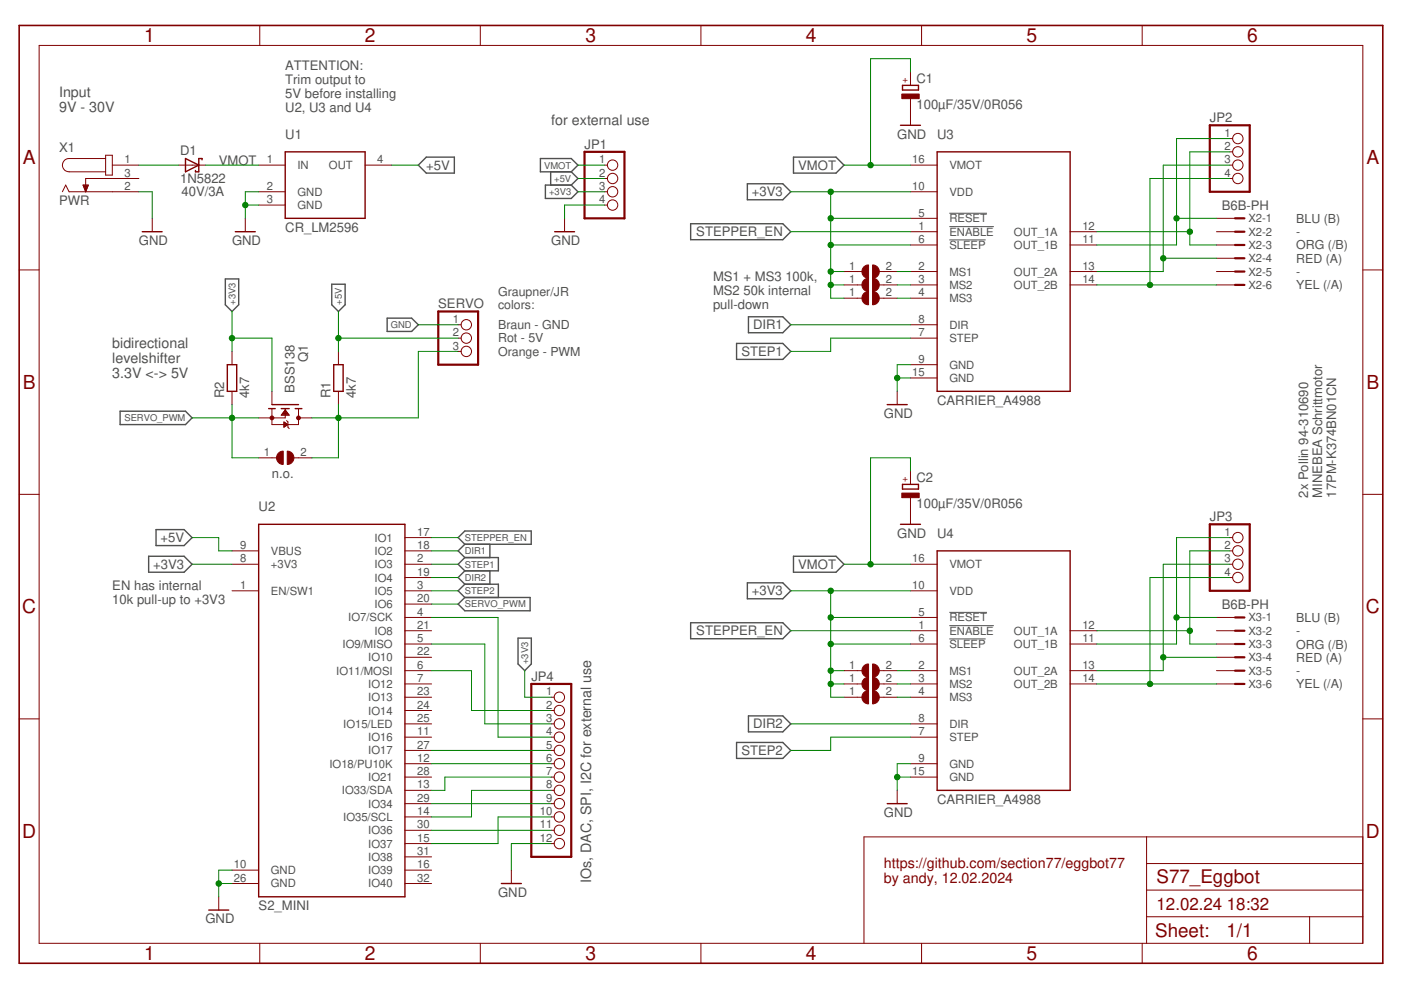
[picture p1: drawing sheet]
<svg xmlns="http://www.w3.org/2000/svg" width="297mm" height="210mm" viewBox="0 0 297 210" stroke-linecap="round" stroke-linejoin="round" font-family="sans-serif">
<path d="M201.3 48h9.4M201.3 45.2h8M201.3 50.9h7.7M201.3 132.7h9.4M201.3 129.8h8M201.3 135.5h7.7" fill="none" stroke="#505050" stroke-width=".21"/>
<g fill="none" stroke="#505050" stroke-width=".3">
<path d="M88.7 35l1.7-1.7h5.9v3.4h-5.9zM114.6 33.6h6.5l1.4 1.4-1.4 1.4h-6.5zM115.6 39.2h5.5l1.4 1.5-1.4 1.4h-5.5zM116.8 36.4v2.8M121.1 36.4l1.4 1.4-1.4 1.4M158.5 39h7.5l1.7 1.7-1.7 1.7h-7.5zM168.2 33.3h9l1.7 1.7-1.7 1.7h-9zM47.8 59.1h2.8v5.5l-1.4 1.4-1.4-1.4zM146.4 47.4h19.6l1.7 1.7-1.7 1.7h-19.6zM70.3 60.3h2.9v4.3l-1.4 1.4-1.5-1.4zM82.1 67.5h5.2l1.4 1.4-1.4 1.4h-5.2zM156.2 72.8h9.8l1.7 1.7-1.7 1.7h-9.8z"/>
<path d="M158.7 67.2h7.3l1.7 1.7-1.7 1.6h-7.3zM25.5 87.2h13.8l1.4 1.4-1.4 1.4h-13.8zM31.5 117.9h7.5l1.7 1.7-1.7 1.7h-7.5zM33.1 112.3h5.9l1.7 1.7-1.7 1.7h-5.9zM97.1 114l1.5-1.4h14v2.8h-14zM98.6 118.2l-1.5 1.4 1.5 1.4M98.6 115.4l-1.5 1.4 1.5 1.4M98.6 118.2h7.1v2.8h-7.1M103.9 115.4v2.8M168.2 117.9h9l1.7 1.7-1.7 1.7h-9zM97.1 128.1l1.5-1.4h13.8v2.8h-13.8zM98.6 123.9h7.1v2.8"/>
<path d="M98.6 121l-1.5 1.4 1.5 1.5M98.6 123.9l-1.5 1.4 1.5 1.4M103.9 121v2.9M109.8 135.3h2.8v5.5l-1.3 1.4-1.5-1.4zM146.4 132h19.6l1.7 1.7-1.7 1.7h-19.6zM158.5 123.6h7.5l1.7 1.7-1.7 1.7h-7.5zM156.2 157.4h9.8l1.7 1.7-1.7 1.7h-9.8zM158.7 151.8h7.3l1.7 1.7-1.7 1.7h-7.3z"/>
</g>
<g fill="none" stroke="#800000" stroke-width=".21">
<path d="M8.3 9.6h280.6v190.4h-280.6zM55.1 5.4v4.2M101.8 5.4v4.2M148.6 5.4v4.2M193 15.3v2.8M195.4 5.4v4.2M242.2 5.4v4.2M17.6 39.2h1.1l-.5 1.5zM17.6 39.3h1.1M17.7 39.4h1M17.7 39.5h.9M17.8 39.7h.8"/>
<path d="M17.8 39.8h.7M17.9 40h.5M22.4 33.6h-7.8a1.41 1.41 0 0 0-1.4 1.4 1.41 1.41 0 0 0 1.4 1.4h7.8M22.4 32.9h1.4v4.2h-1.4zM23.8 35h5.6M29.4 37.8h-11.2v2.9M37.9 35h5.7M54.8 35h5.7M77.4 35h5.6M128.2 35h.6M128.2 37.8h.6M193 35h5.7"/>
<path d="M193 20.9v5.7M260.7 35h.6M260.7 37.8h.6M260.7 29.4h.6M260.7 32.2h.6M4.1 57.2h4.2M13.2 40.7l.7-1.5 .7 1.5h14.8M17.9 40.1h.5M18 40.2h.3M18.1 40.4h.2M18.1 40.5h.1M32.3 46.3v2.8"/>
<path d="M52 46.3v2.8M54.8 40.7h5.7M54.8 43.5h5.7M119.7 46.3v2.8M128.2 40.7h.6M128.2 43.5h.6M178.9 57.6h3.9M186.4 57.6h3.8M193 49.1h5.7M193 57.6h5.7M193 46.3h5.7M193 51.9h5.7"/>
<path d="M193 40.7h5.7M226.9 49.1h5.6M226.9 57.6h5.6M226.9 51.9h5.6M257.9 49.1h5.6M257.9 57.6h5.6M257.9 46.3h5.6M257.9 51.9h5.6M257.9 54.8h5.6M288.9 57.2h4.3M49.2 74.5v2.8M71.8 74.5v2.8"/>
<path d="M97.1 71.7h.7M97.1 68.9h.7M97.1 74.5h.7M178.9 60.4h3.9M178.9 63.2h3.9M186.4 60.4h3.8M186.4 63.2h3.8M193 60.4h5.7M193 63.2h5.7M193 71.7h5.7M193 68.9h5.7M193 77.3h5.7"/>
<path d="M226.9 60.4h5.6M257.9 60.4h5.6M49.2 83v2.8M54.8 97.1h3.8M57.7 83v2.8M57.7 86.6v3.4h5.6v-3.4M59.7 87.9h1.5M59.8 87.8h1.4M59.9 87.7h1.1M60 87.5h.9M60.1 87.4h.7M60.2 89.5l.8 .5-.8 .6z"/>
<path d="M60.2 90.6h.1M60.2 90.4h.3M60.2 90.3h.4M60.2 90.1h.7M60.2 89.9h.6M60.2 89.7h.4M60.2 89.6h.2M60.2 87.2h.5M60.3 87.1h.3M60.4 87h.1M60.5 86.6v2h-5.7M60.5 86.9l.8 1.1h-1.7z"/>
<path d="M60.7 89.2l.3 .3v1.1l.3 .3M62.3 97.1h3.8M63.3 88.6h2.8M71.8 83v2.8M190.2 83v2.8M193 80.1h5.7M193 99.9v2.8M4.1 104.8h4.2M49.2 116.8h5.6M49.2 119.6h5.6M85.9 116.8h5.6M85.9 119.6h5.6"/>
<path d="M85.9 114h5.6M193 119.6h5.7M193 105.5v5.7M260.7 116.8h.6M260.7 119.6h.6M260.7 114h.6M288.9 104.8h4.3M49.2 125.3h5.6M85.9 125.3h5.6M85.9 130.9h5.6M85.9 136.5h5.6M85.9 122.4h5.6"/>
<path d="M85.9 128.1h5.6M85.9 133.7h5.6M85.9 139.4h5.6M193 125.3h5.7M193 130.9h5.7M193 136.5h5.7M193 133.7h5.7M226.9 136.5h5.6M226.9 133.7h5.6M257.9 130.9h5.6M257.9 136.5h5.6M257.9 133.7h5.6"/>
<path d="M257.9 139.4h5.6M260.7 122.4h.6M4.1 152.4h4.2M85.9 142.2h5.6M85.9 145h5.6M85.9 147.8h5.6M85.9 150.6h5.6M85.9 153.5h5.6M85.9 156.3h5.6M85.9 159.1h5.6M116.9 147.8h.6M116.9 150.6h.6"/>
<path d="M116.9 153.5h.6M116.9 156.3h.6M116.9 159.1h.6M178.9 142.2h3.9M178.9 145h3.9M178.9 147.8h3.9M186.4 142.2h3.8M186.4 145h3.8M186.4 147.8h3.8M193 142.2h5.7M193 145h5.7M193 147.8h5.7"/>
<path d="M193 153.5h5.7M193 156.3h5.7M226.9 142.2h5.6M226.9 145h5.6M257.9 142.2h5.6M257.9 145h5.6M288.9 152.4h4.3M85.9 161.9h5.6M85.9 164.8h5.6M85.9 167.6h5.6M85.9 170.4h5.6M85.9 173.2h5.6"/>
<path d="M85.9 176h5.6M85.9 178.9h5.6M116.9 161.9h.6M116.9 164.8h.6M116.9 167.6h.6M116.9 170.4h.6M116.9 173.2h.6M116.9 176h.6M116.9 178.9h.6M190.2 167.6v2.8M193 161.9h5.7M193 164.8h5.7"/>
<path d="M243.1 177.4v22.6M288.9 177.4h-105.7v22.6M46.4 190.1v2.9M49.2 184.5h5.6M49.2 187.3h5.6M85.9 184.5h5.6M85.9 187.3h5.6M85.9 181.7h5.6M108.4 184.5v2.8M243.1 194.4h45.8M243.1 188.7h45.8M243.1 183.1h45.8"/>
<path d="M277.7 194.4v5.6M55.1 200v4.2M101.8 200v4.2M148.6 200v4.2M195.4 200v4.2M242.2 200v4.2"/>
<circle cx="129.9" cy="37.8" r="1.1"/>
<circle cx="129.9" cy="35" r="1.1"/>
<circle cx="262.4" cy="29.4" r="1.1"/>
<circle cx="262.4" cy="32.2" r="1.1"/>
<circle cx="262.4" cy="35" r="1.1"/>
<circle cx="262.4" cy="37.8" r="1.1"/>
<circle cx="129.9" cy="43.5" r="1.1"/>
<circle cx="129.9" cy="40.7" r="1.1"/>
<circle cx="98.9" cy="71.7" r="1.1"/>
<circle cx="98.9" cy="68.9" r="1.1"/>
<circle cx="98.9" cy="74.5" r="1.1"/>
<circle cx="262.4" cy="114" r="1.1"/>
<circle cx="262.4" cy="119.6" r="1.1"/>
<circle cx="262.4" cy="116.8" r="1.1"/>
<circle cx="262.4" cy="122.4" r="1.1"/>
<circle cx="118.6" cy="153.5" r="1.1"/>
<circle cx="118.6" cy="150.6" r="1.1"/>
<circle cx="118.6" cy="156.3" r="1.1"/>
<circle cx="118.6" cy="159.1" r="1.1"/>
<circle cx="118.6" cy="147.8" r="1.1"/>
<circle cx="118.6" cy="164.8" r="1.1"/>
<circle cx="118.6" cy="176" r="1.1"/>
<circle cx="118.6" cy="161.9" r="1.1"/>
<circle cx="118.6" cy="173.2" r="1.1"/>
<circle cx="118.6" cy="170.4" r="1.1"/>
<circle cx="118.6" cy="178.9" r="1.1"/>
<circle cx="118.6" cy="167.6" r="1.1"/>
</g>
<path d="M4.1 5.4h289.1v198.8h-289.1z" fill="none" stroke="#800000" stroke-width=".34"/>
<g fill="none" stroke="#800000" stroke-width=".3">
<path d="M191.3 18.1h3.4v1h-3.4zM39.3 33.6l2.8 1.4-2.8 1.4zM42.8 33.9v-.3h-.7v2.8h-.7v-.2M60.5 32.2h16.9v14.1h-16.9zM190.9 26.6h4.3M198.7 32.2h28.2v50.8h-28.2zM30.2 49.1h4.2M49.9 49.1h4.2M117.6 49.1h4.2M48.2 77.3h2v5.7h-2zM70.8 77.3h1.9v5.7h-1.9zM57 86.6h1.4"/>
<path d="M57.7 85.8h5.6M59.6 86.6h1.7M62.6 86.6h1.4M188.1 85.8h4.2M54.8 111.2h31.1v78.9h-31.1zM190.9 111.2h4.3M191.3 102.7h3.4v1h-3.4zM198.7 116.8h28.2v50.8h-28.2zM188.1 170.4h4.2M44.3 193h4.2M106.3 187.3h4.2"/>
</g>
<g fill="#800000" stroke="#800000" stroke-width=".21">
<path d="M191.2 19.9h3.7v1h-3.7z"/>
<path d="M191.2 104.5h3.7v1h-3.7z"/>
</g>
<g fill="none" stroke="#800000" stroke-width=".47">
<path d="M123.9 32.2h8.5v14.1h-8.5zM256.5 26.6h8.5v14.1h-8.5zM261.9 46.3h1.9M261.9 49.1h1.9M261.9 51.9h1.9M261.9 54.8h1.9M261.9 57.6h1.9M92.9 66h8.5v11.3h-8.5zM261.9 60.4h1.9M256.5 111.2h8.5v14.1h-8.5zM261.9 130.9h1.9M261.9 133.7h1.9"/>
<path d="M261.9 136.5h1.9M261.9 139.4h1.9M112.6 145h8.5v36.7h-8.5zM261.9 142.2h1.9M261.9 145h1.9"/>
</g>
<g fill="#800000" stroke="#800000" stroke-width=".21">
<path d="M185 56.2a1.41 1.41 0 0 1 1.4 1.4 1.41 1.41 0 0 1-1.4 1.4z" fill-rule="evenodd"/>
<path d="M183.2 56.6l.5-.4h.4v2.8a1.42 1.42 0 0 1-1.2-.9 1.42 1.42 0 0 1 .3-1.5z" fill-rule="evenodd"/>
<path d="M185 59a1.41 1.41 0 0 1 1.4 1.4 1.41 1.41 0 0 1-1.4 1.4z" fill-rule="evenodd"/>
<path d="M183.2 59.4l.5-.3 .4-.1v2.8a1.42 1.42 0 0 1-1.2-.9 1.42 1.42 0 0 1 .3-1.5z" fill-rule="evenodd"/>
<path d="M185 61.8a1.41 1.41 0 0 1 1.4 1.4 1.41 1.41 0 0 1-1.4 1.4z" fill-rule="evenodd"/>
<path d="M183.2 62.2l.9-.4v2.8a1.41 1.41 0 0 1-1.3-.8 1.41 1.41 0 0 1 .4-1.6z" fill-rule="evenodd"/>
<path d="M185 140.8a1.41 1.41 0 0 1 1.4 1.4 1.41 1.41 0 0 1-1.4 1.4z" fill-rule="evenodd"/>
<path d="M183.2 141.2l.5-.4h.4v2.8a1.42 1.42 0 0 1-1.2-.9 1.42 1.42 0 0 1 .3-1.5z" fill-rule="evenodd"/>
<path d="M185 143.6a1.42 1.42 0 0 1 1.4 1.4 1.42 1.42 0 0 1-1.4 1.4z" fill-rule="evenodd"/>
<path d="M183.2 144l.9-.4v2.8a1.43 1.43 0 0 1-1.3-.9 1.43 1.43 0 0 1 .4-1.5z" fill-rule="evenodd"/>
<path d="M185 146.4a1.41 1.41 0 0 1 1.4 1.4 1.41 1.41 0 0 1-1.4 1.4z" fill-rule="evenodd"/>
<path d="M183.2 146.8l.5-.3 .4-.1v2.8a1.42 1.42 0 0 1-1.2-.8 1.42 1.42 0 0 1 .3-1.6z" fill-rule="evenodd"/>
<path d="M60.9 95.7a1.41 1.41 0 0 1 1.4 1.4 1.41 1.41 0 0 1-1.4 1.4z" fill-rule="evenodd"/>
<path d="M59.1 96.1l.5-.4h.4v2.8a1.4 1.4 0 0 1-1.3-.9 1.4 1.4 0 0 1 .4-1.5z" fill-rule="evenodd"/>
<circle cx="57.7" cy="88.6" r=".4"/>
<circle cx="63.3" cy="88.6" r=".4"/>
</g>
<g fill="none" stroke="#008000" stroke-width=".21">
<path d="M193 15.3v-2.9h-8.4v22.6M29.4 35h8.5M43.6 35h11.2M83 35h5.7M122.5 35h5.7M122.5 37.8h5.7M178.9 35h14.1M260.7 35h-14.1v22.6h-14.1M260.7 37.8h-16.9v22.6M260.7 29.4h-11.3v22.5h-16.9M260.7 32.2h-8.4v19.7h5.6M29.4 40.7h2.9v5.6"/>
<path d="M52 43.5h2.8M54.8 40.7h-2.8v5.6M122.5 40.7h5.7M128.2 43.5h-8.5v2.8M167.7 40.7h25.3M167.7 49.1h25.3M176.1 51.9h16.9M176.1 46.3h16.9M176.1 57.6h2.8M176.1 40.7v22.5h2.8M190.2 57.6h2.8M232.5 49.1h19.8"/>
<path d="M246.6 54.8h11.3M249.4 46.3h8.5M49.2 71.7h8.5v11.3M49.2 66v8.5M71.8 71.7h25.3M71.8 66v8.5M88.7 68.9h8.4M97.1 74.5h-8.4v14.1h-22.6M167.7 68.9h25.3M176.1 60.4h2.8M190.2 60.4h2.8M190.2 63.2h2.8"/>
<path d="M193 77.3h-2.8v5.7M193 71.7h-16.9v2.8h-8.4M232.5 60.4h25.4M40.7 88.6h14.1M49.2 85.8v11.3h5.6M71.8 85.8v11.3h-5.7M190.2 80.1h2.8M193 99.9v-2.8h-8.4v22.5M40.7 114h5.7v2.8h2.8M40.7 119.6h8.5M91.5 119.6h5.6M91.5 116.8h5.6"/>
<path d="M91.5 114h5.6M178.9 119.6h14.1M260.7 119.6h-14.1v22.6h-14.1M260.7 116.8h-8.4v19.7h5.6M260.7 114h-11.3v22.5h-16.9M91.5 136.5h11.3v17h14.1M91.5 130.9h14.1v25.4h11.3M91.5 122.4h5.6M91.5 125.3h5.6M91.5 128.1h5.6M167.7 133.7h25.3M167.7 125.3h25.3"/>
<path d="M176.1 136.5h16.9M176.1 130.9h16.9M176.1 125.3v22.5h2.8M232.5 133.7h19.8M246.6 139.4h11.3M249.4 130.9h8.5M260.7 122.4h-16.9v22.6M91.5 142.2h8.5v8.4h16.9M91.5 159.1h25.4M111.3 142.2v5.6h5.6M167.7 153.5h25.3M176.1 142.2h2.8"/>
<path d="M176.1 145h2.8M190.2 142.2h2.8M190.2 145h2.8M190.2 147.8h2.8M193 156.3h-16.9v2.8h-8.4M232.5 145h25.4M91.5 161.9h25.4M91.5 170.4h25.4M91.5 176h25.4M116.9 164.8h-22.6v2.8h-2.8M116.9 173.2h-11.3v5.7h-14.1M116.9 178.9h-8.5v5.6"/>
<path d="M116.9 167.6h-16.9v5.6h-8.5M190.2 164.8h2.8M193 161.9h-2.8v5.7M46.4 187.3h2.8M49.2 184.5h-2.8v5.6"/>
</g>
<g fill="#008000" stroke="#008000" stroke-width=".21">
<circle cx="46.4" cy="187.3" r=".57"/>
<circle cx="190.2" cy="80.1" r=".57"/>
<circle cx="190.2" cy="164.8" r=".57"/>
<circle cx="52" cy="43.5" r=".57"/>
<circle cx="184.6" cy="35" r=".57"/>
<circle cx="184.6" cy="119.6" r=".57"/>
<circle cx="71.8" cy="71.7" r=".57"/>
<circle cx="249.4" cy="46.3" r=".57"/>
<circle cx="252.3" cy="49.1" r=".57"/>
<circle cx="246.6" cy="54.8" r=".57"/>
<circle cx="243.8" cy="60.4" r=".57"/>
<circle cx="249.4" cy="130.9" r=".57"/>
<circle cx="252.3" cy="133.7" r=".57"/>
<circle cx="246.6" cy="139.4" r=".57"/>
<circle cx="243.8" cy="145" r=".57"/>
<circle cx="176.1" cy="40.7" r=".57"/>
<circle cx="176.1" cy="60.4" r=".57"/>
<circle cx="176.1" cy="57.6" r=".57"/>
<circle cx="176.1" cy="51.9" r=".57"/>
<circle cx="176.1" cy="46.3" r=".57"/>
<circle cx="176.1" cy="125.3" r=".57"/>
<circle cx="176.1" cy="145" r=".57"/>
<circle cx="176.1" cy="142.2" r=".57"/>
<circle cx="176.1" cy="130.9" r=".57"/>
<circle cx="176.1" cy="136.5" r=".57"/>
<circle cx="49.2" cy="71.7" r=".57"/>
<circle cx="49.2" cy="88.6" r=".57"/>
<circle cx="71.8" cy="88.6" r=".57"/>
</g>
<g font-size="4.1" fill="#800000">
<text x="30.6" y="9">1</text>
<text x="77.3" y="9">2</text>
<text x="124.1" y="9">3</text>
<text x="170.9" y="9">4</text>
<text x="217.7" y="9">5</text>
<text x="264.4" y="9">6</text>
<text x="4.8" y="34.9">A</text>
<text x="289.7" y="34.9">A</text>
<text x="4.8" y="82.5">B</text>
<text x="289.7" y="82.5">B</text>
<text x="4.7" y="130.1">C</text>
<text x="289.6" y="130.1">C</text>
<text x="4.7" y="177.6">D</text>
<text x="289.6" y="177.6">D</text>
<text x="30.6" y="203.6">1</text>
<text x="77.3" y="203.6">2</text>
<text x="124.1" y="203.6">3</text>
<text x="170.9" y="203.6">4</text>
<text x="217.7" y="203.6">5</text>
<text x="264.4" y="203.6">6</text>
</g>
<g font-size="4" fill="#800000">
<text x="245.2" y="187.3">S77_Eggbot</text>
<text x="244.9" y="198.7">Sheet:</text>
<text x="260" y="198.6">1/1</text>
</g>
<g font-size="3.6" fill="#800000">
<text x="245.2" y="193">12.02.24</text>
<text x="260.1" y="193">18:32</text>
</g>
<g font-size="3" fill="#505050">
<text x="12.5" y="20.5">Input</text>
<text x="12.5" y="23.7">9V - 30V</text>
<text x="116.9" y="26.6">for external use</text>
<text x="23.8" y="73.7">bidirectional</text>
<text x="23.8" y="76.9">levelshifter</text>
<text x="23.8" y="80.1">3.3V &lt;-&gt; 5V</text>
<text x="125.3" y="187.3" transform="rotate(-90 125.3 187.3)">IOs, DAC, SPI, I2C for external use</text>
</g>
<g font-size="3" fill="#800000">
<text x="187.4" y="184.1">https://github.com/section77/eggbot77</text>
<text x="187.4" y="187.3">by andy, 12.02.2024</text>
</g>
<g font-size="2.8" fill="#505050">
<text x="60.5" y="14.8">ATTENTION:</text>
<text x="60.5" y="17.8">Trim output to</text>
<text x="194.3" y="17.6">C1</text>
<text x="60.5" y="20.8">5V before installing</text>
<text x="60.5" y="23.7">U2, U3 and U4</text>
<text x="194.3" y="23.2">100µF/35V/0R056</text>
<text x="60.5" y="29.4">U1</text>
<text x="190.2" y="29.4">GND</text>
<text x="198.7" y="29.4">U3</text>
<text x="256.5" y="25.9">JP2</text>
<text x="12.5" y="32.2">X1</text>
<text x="38.2" y="32.9">D1</text>
<text x="46.4" y="35">VMOT</text>
<text x="123.9" y="31.5">JP1</text>
<text x="38.2" y="38.8">1N5822</text>
<text x="38.5" y="41.5">40V/3A</text>
<text x="90.4" y="36">+5V</text>
<text x="159.4" y="41.6">+3V3</text>
<text x="169.2" y="36">VMOT</text>
<text x="12.5" y="43.5">PWR</text>
<text x="259" y="44.6">B6B-PH</text>
<text x="29.4" y="51.9">GND</text>
<text x="49.2" y="51.9">GND</text>
<text x="60.5" y="49.1">CR_LM2596</text>
<text x="116.9" y="51.9">GND</text>
<text x="147.6" y="50.1">STEPPER_EN</text>
<text x="151.2" y="59.5">MS1 + MS3</text>
<text x="166.5" y="59.5">100k,</text>
<text x="92.9" y="65.3">SERVO</text>
<text x="151.2" y="62.5">MS2</text>
<text x="151.2" y="65.5">pull-down</text>
<text x="157.6" y="62.5">50k internal</text>
<text x="159.7" y="69.8">DIR1</text>
<text x="65.3" y="76.8" transform="rotate(-90 65.3 76.8)">Q1</text>
<text x="157.2" y="75.5">STEP1</text>
<text x="62.4" y="83.3" transform="rotate(-90 62.4 83.3)">BSS138</text>
<text x="47.5" y="84.4" transform="rotate(-90 47.5 84.4)">R2</text>
<text x="52.9" y="84.4" transform="rotate(-90 52.9 84.4)">4k7</text>
<text x="70.1" y="84.4" transform="rotate(-90 70.1 84.4)">R1</text>
<text x="75.4" y="84.4" transform="rotate(-90 75.4 84.4)">4k7</text>
<text x="187.4" y="88.6">GND</text>
<text x="198.7" y="85.8">CARRIER_A4988</text>
<text x="57.7" y="101.3">n.o.</text>
<text x="194.3" y="107.8">100µF/35V/0R056</text>
<text x="194.3" y="102.2">C2</text>
<text x="277.4" y="105.5" transform="rotate(-90 277.4 105.5)">2x Pollin 94-310690</text>
<text x="280.3" y="105.5" transform="rotate(-90 280.3 105.5)">MINEBEA Schrittmotor</text>
<text x="283.3" y="105.5" transform="rotate(-90 283.3 105.5)">17PM-K374BN01CN</text>
<text x="54.8" y="108.3">U2</text>
<text x="190.2" y="114">GND</text>
<text x="198.7" y="114">U4</text>
<text x="256.5" y="110.5">JP3</text>
<text x="34" y="115">+5V</text>
<text x="23.8" y="125.1">EN has internal</text>
<text x="32.5" y="120.6">+3V3</text>
<text x="169.2" y="120.6">VMOT</text>
<text x="23.8" y="128.1">10k pull-up to +3V3</text>
<text x="159.4" y="126.3">+3V3</text>
<text x="259" y="129.2">B6B-PH</text>
<text x="147.6" y="134.7">STEPPER_EN</text>
<text x="112.7" y="144.3">JP4</text>
<text x="159.7" y="154.5">DIR2</text>
<text x="157.2" y="160.1">STEP2</text>
<text x="187.4" y="173.2">GND</text>
<text x="198.7" y="170.4">CARRIER_A4988</text>
<text x="105.6" y="190.1">GND</text>
<text x="43.6" y="195.8">GND</text>
<text x="54.8" y="193">S2_MINI</text>
</g>
<g font-size="2.6" fill="#505050">
<text x="274.8" y="47.3">BLU (B)</text>
<text x="274.8" y="50.1">-</text>
<text x="274.8" y="52.9">ORG (/B)</text>
<text x="274.8" y="55.7">RED (A)</text>
<text x="274.8" y="58.5">-</text>
<text x="105.6" y="62.8">Graupner/JR</text>
<text x="105.6" y="65.6">colors:</text>
<text x="274.8" y="61.3">YEL (/A)</text>
<text x="105.6" y="69.8">Braun - GND</text>
<text x="105.6" y="72.6">Rot - 5V</text>
<text x="105.6" y="75.4">Orange - PWM</text>
<text x="274.8" y="131.9">BLU (B)</text>
<text x="274.8" y="134.7">-</text>
<text x="274.8" y="137.5">ORG (/B)</text>
<text x="274.8" y="140.3">RED (A)</text>
<text x="274.8" y="143.1">-</text>
<text x="274.8" y="145.9">YEL (/A)</text>
</g>
<g font-size="2.4" fill="#505050">
<text x="259.6" y="29">1</text>
<text x="26.4" y="34.6">1</text>
<text x="56.5" y="34.6">1</text>
<text x="63.1" y="35.9">IN</text>
<text x="69.7" y="35.9">OUT</text>
<text x="80" y="34.6">4</text>
<text x="127.1" y="34.6">1</text>
<text x="193.4" y="34.6">16</text>
<text x="201.3" y="35.9">VMOT</text>
<text x="259.6" y="31.8">2</text>
<text x="259.6" y="34.6">3</text>
<text x="26.4" y="37.4">3</text>
<text x="26.4" y="40.3">2</text>
<text x="56.5" y="40.3">2</text>
<text x="63.1" y="41.5">GND</text>
<text x="127.1" y="37.4">2</text>
<text x="127.1" y="40.3">3</text>
<text x="193.4" y="40.3">10</text>
<text x="201.3" y="41.5">VDD</text>
<text x="259.6" y="37.4">4</text>
<text x="56.5" y="43.1">3</text>
<text x="63.1" y="44.3">GND</text>
<text x="127.1" y="43.1">4</text>
<text x="194.8" y="45.9">5</text>
<text x="201.3" y="47.1">RESET</text>
<text x="264.7" y="47.1">X2-1</text>
<text x="194.8" y="48.7">1</text>
<text x="194.8" y="51.5">6</text>
<text x="201.3" y="50">ENABLE</text>
<text x="201.3" y="52.8">SLEEP</text>
<text x="215" y="50">OUT_1A</text>
<text x="215" y="52.8">OUT_1B</text>
<text x="229.5" y="48.7">12</text>
<text x="229.5" y="51.5">11</text>
<text x="264.7" y="50">X2-2</text>
<text x="264.7" y="52.8">X2-3</text>
<text x="180" y="57.2">1</text>
<text x="187.8" y="57.2">2</text>
<text x="194.8" y="57.2">2</text>
<text x="201.3" y="58.4">MS1</text>
<text x="215" y="58.4">OUT_2A</text>
<text x="229.5" y="57.2">13</text>
<text x="264.7" y="55.6">X2-4</text>
<text x="264.7" y="58.4">X2-5</text>
<text x="180" y="60">1</text>
<text x="180" y="62.8">1</text>
<text x="187.8" y="60">2</text>
<text x="187.8" y="62.8">2</text>
<text x="194.8" y="60">3</text>
<text x="194.8" y="62.8">4</text>
<text x="201.3" y="61.2">MS2</text>
<text x="201.3" y="64.1">MS3</text>
<text x="215" y="61.2">OUT_2B</text>
<text x="229.5" y="60">14</text>
<text x="264.7" y="61.2">X2-6</text>
<text x="96" y="68.5">1</text>
<text x="96" y="71.3">2</text>
<text x="194.8" y="71.3">7</text>
<text x="194.8" y="68.5">8</text>
<text x="201.3" y="69.7">DIR</text>
<text x="96" y="74.1">3</text>
<text x="194.8" y="76.9">9</text>
<text x="201.3" y="72.5">STEP</text>
<text x="193.4" y="79.7">15</text>
<text x="201.3" y="78.2">GND</text>
<text x="201.3" y="81">GND</text>
<text x="55.9" y="96.7">1</text>
<text x="63.7" y="96.7">2</text>
<text x="88.5" y="113.6">17</text>
<text x="259.6" y="113.6">1</text>
<text x="50.9" y="116.4">9</text>
<text x="50.9" y="119.2">8</text>
<text x="57.4" y="117.7">VBUS</text>
<text x="79.4" y="114.8">IO1</text>
<text x="79.4" y="117.7">IO2</text>
<text x="88.5" y="116.4">18</text>
<text x="88.5" y="119.2">2</text>
<text x="193.4" y="119.2">16</text>
<text x="259.6" y="116.4">2</text>
<text x="259.6" y="119.2">3</text>
<text x="50.9" y="124.9">1</text>
<text x="57.4" y="120.5">+3V3</text>
<text x="79.4" y="120.5">IO3</text>
<text x="79.4" y="123.3">IO4</text>
<text x="88.5" y="122.1">19</text>
<text x="88.5" y="124.9">3</text>
<text x="193.4" y="124.9">10</text>
<text x="201.3" y="120.5">VMOT</text>
<text x="259.6" y="122.1">4</text>
<text x="57.4" y="126.1">EN/SW1</text>
<text x="73.8" y="131.8">IO7/SCK</text>
<text x="79.4" y="126.1">IO5</text>
<text x="79.4" y="128.9">IO6</text>
<text x="88.5" y="130.5">4</text>
<text x="88.5" y="127.7">20</text>
<text x="194.8" y="130.5">5</text>
<text x="201.3" y="131.8">RESET</text>
<text x="201.3" y="126.1">VDD</text>
<text x="264.7" y="131.8">X3-1</text>
<text x="72.6" y="137.4">IO9/MISO</text>
<text x="79.4" y="134.6">IO8</text>
<text x="88.5" y="136.2">5</text>
<text x="88.5" y="133.3">21</text>
<text x="194.8" y="133.3">1</text>
<text x="194.8" y="136.2">6</text>
<text x="201.3" y="134.6">ENABLE</text>
<text x="201.3" y="137.4">SLEEP</text>
<text x="215" y="134.6">OUT_1A</text>
<text x="215" y="137.4">OUT_1B</text>
<text x="229.5" y="133.3">12</text>
<text x="229.5" y="136.2">11</text>
<text x="264.7" y="134.6">X3-2</text>
<text x="264.7" y="137.4">X3-3</text>
<text x="71.3" y="143">IO11/MOSI</text>
<text x="78.1" y="140.2">IO10</text>
<text x="88.5" y="139">22</text>
<text x="88.5" y="141.8">6</text>
<text x="180" y="141.8">1</text>
<text x="187.8" y="141.8">2</text>
<text x="194.8" y="141.8">2</text>
<text x="201.3" y="143">MS1</text>
<text x="215" y="143">OUT_2A</text>
<text x="229.5" y="141.8">13</text>
<text x="264.7" y="140.2">X3-4</text>
<text x="264.7" y="143">X3-5</text>
<text x="78.1" y="145.9">IO12</text>
<text x="78.1" y="148.7">IO13</text>
<text x="88.5" y="144.6">7</text>
<text x="88.5" y="147.4">23</text>
<text x="115.8" y="147.4">1</text>
<text x="180" y="144.6">1</text>
<text x="180" y="147.4">1</text>
<text x="187.8" y="144.6">2</text>
<text x="187.8" y="147.4">2</text>
<text x="194.8" y="144.6">3</text>
<text x="194.8" y="147.4">4</text>
<text x="201.3" y="145.9">MS2</text>
<text x="201.3" y="148.7">MS3</text>
<text x="215" y="145.9">OUT_2B</text>
<text x="229.5" y="144.6">14</text>
<text x="264.7" y="145.9">X3-6</text>
<text x="72.8" y="154.3">IO15/LED</text>
<text x="78.1" y="151.5">IO14</text>
<text x="88.5" y="150.3">24</text>
<text x="88.5" y="153.1">25</text>
<text x="88.5" y="155.9">11</text>
<text x="115.8" y="150.3">2</text>
<text x="115.8" y="153.1">3</text>
<text x="115.8" y="155.9">4</text>
<text x="194.8" y="155.9">7</text>
<text x="194.8" y="153.1">8</text>
<text x="201.3" y="154.3">DIR</text>
<text x="78.1" y="157.1">IO16</text>
<text x="78.1" y="160">IO17</text>
<text x="88.5" y="158.7">27</text>
<text x="88.5" y="161.5">12</text>
<text x="115.8" y="158.7">5</text>
<text x="115.8" y="161.5">6</text>
<text x="194.8" y="161.5">9</text>
<text x="201.3" y="157.1">STEP</text>
<text x="69.8" y="162.8">IO18/PU10K</text>
<text x="78.1" y="165.6">IO21</text>
<text x="88.5" y="164.4">28</text>
<text x="88.5" y="167.2">13</text>
<text x="115.8" y="164.4">7</text>
<text x="115.8" y="167.2">8</text>
<text x="193.4" y="164.4">15</text>
<text x="201.3" y="162.8">GND</text>
<text x="201.3" y="165.6">GND</text>
<text x="72.5" y="168.4">IO33/SDA</text>
<text x="78.1" y="171.2">IO34</text>
<text x="88.5" y="170">29</text>
<text x="88.5" y="172.8">14</text>
<text x="114.4" y="172.8">10</text>
<text x="115.8" y="170">9</text>
<text x="72.8" y="174.1">IO35/SCL</text>
<text x="78.1" y="176.9">IO36</text>
<text x="78.1" y="179.7">IO37</text>
<text x="88.5" y="175.6">30</text>
<text x="88.5" y="178.5">15</text>
<text x="114.4" y="175.6">11</text>
<text x="114.4" y="178.5">12</text>
<text x="49.6" y="184.1">10</text>
<text x="57.4" y="185.3">GND</text>
<text x="78.1" y="182.5">IO38</text>
<text x="78.1" y="185.3">IO39</text>
<text x="88.5" y="181.3">31</text>
<text x="88.5" y="184.1">16</text>
<text x="49.6" y="186.9">26</text>
<text x="57.4" y="188.2">GND</text>
<text x="78.1" y="188.2">IO40</text>
<text x="88.5" y="186.9">32</text>
</g>
<g font-size="2" fill="#800000">
<text x="192.4" y="17.6" transform="rotate(-90 192.4 17.6)">+</text>
<text x="192.4" y="102.3" transform="rotate(-90 192.4 102.3)">+</text>
</g>
<g font-size="2" fill="#505050">
<text x="115.4" y="35.7">VMOT</text>
<text x="116.4" y="41.4">+3V3</text>
<text x="117.5" y="38.6">+5V</text>
<text x="49.9" y="64.6" transform="rotate(-90 49.9 64.6)">+3V3</text>
<text x="72.5" y="64.6" transform="rotate(-90 72.5 64.6)">+5V</text>
<text x="82.8" y="69.6">GND</text>
<text x="26.4" y="89.3">SERVO_PWM</text>
<text x="98.6" y="114.7">STEPPER_EN</text>
<text x="98.6" y="117.5">DIR1</text>
<text x="98.6" y="120.3">STEP1</text>
<text x="98.6" y="123.2">DIR2</text>
<text x="98.6" y="126">STEP2</text>
<text x="98.6" y="128.8">SERVO_PWM</text>
<text x="112" y="140.8" transform="rotate(-90 112 140.8)">+3V3</text>
</g>
</svg>
